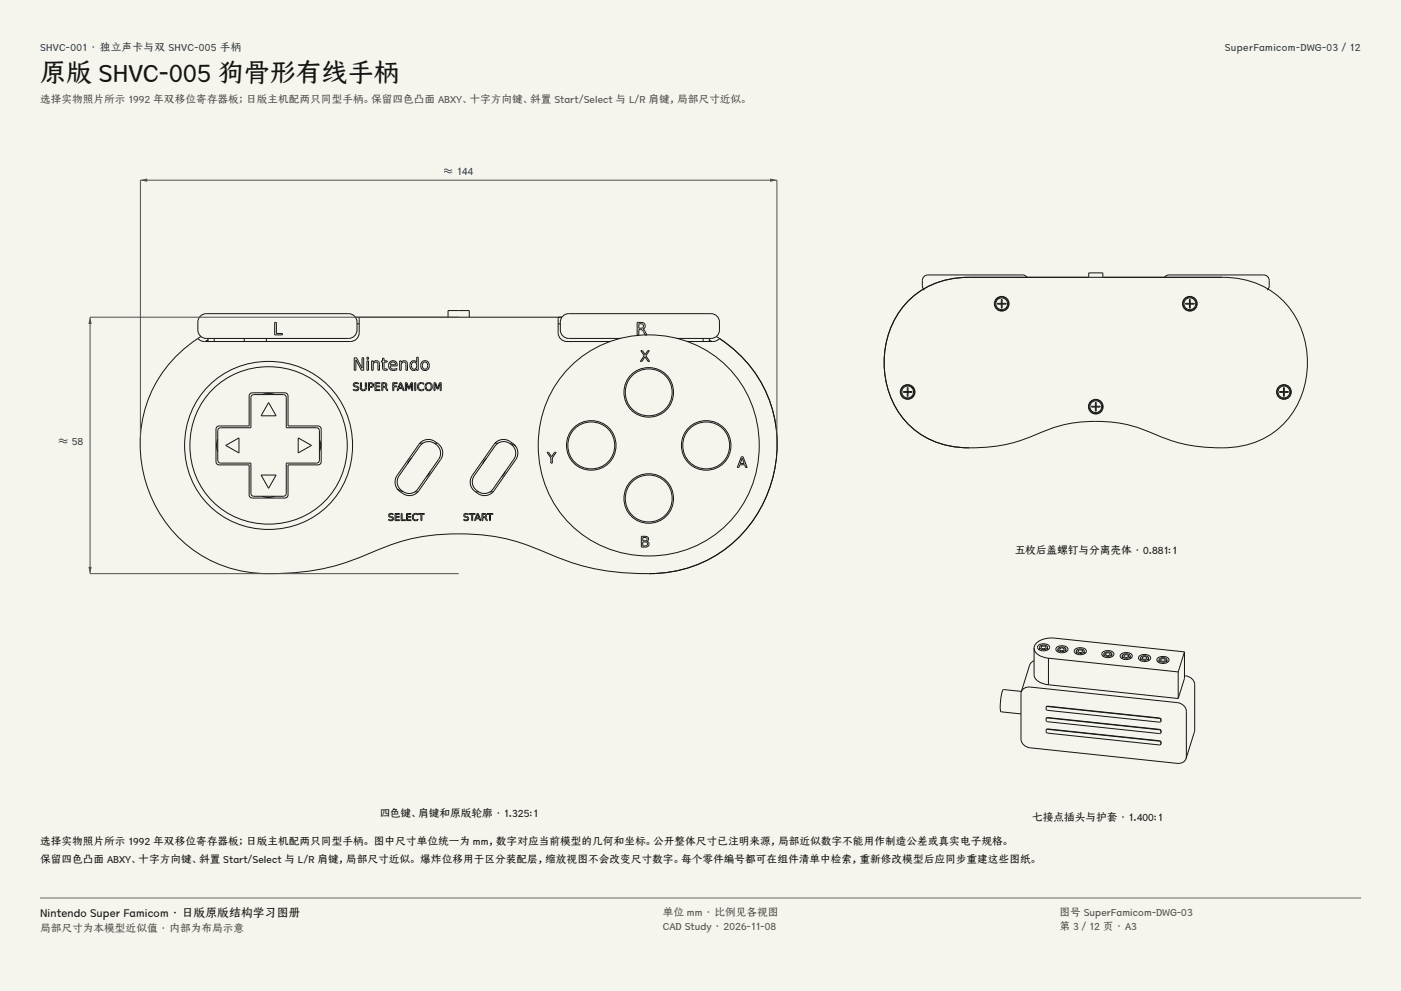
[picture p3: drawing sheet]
<svg xmlns="http://www.w3.org/2000/svg" width="420mm" height="297mm" viewBox="0 0 420 297" stroke-linecap="round" stroke-linejoin="round" font-family="sans-serif">
<g fill="#f5f4ed">
<path d="M0 0h420v297h-420z"/>
<path d="M12 12h396v275h-396z"/>
</g>
<g fill="none" stroke="#141413" stroke-width=".3">
<path d="M59.9 94.9a2.51 2.51 0 0 1 1.9-.9h42.7a2.52 2.52 0 0 1 2.5 2.5 4.8 4.8 0 0 1-.5 4 2.51 2.51 0 0 1-2 .9h-42.7a2.52 2.52 0 0 1-2.5-2.5 4.8 4.8 0 0 1 .6-4zM82.3 96.6h.6v3.3h1.8v.5h-2.4zM106.6 95.1h61.8M107 97.1h.7M107.6 95.1l.1 4.6a2.65 2.65 0 0 1-2.7 2.7h-43.7l-1.3-.4-.7-.6M134.3 95.1v-2h6.4v2M167.3 97.1h.7M167.4 95.1l-.1 4.6a2.65 2.65 0 0 0 2.7 2.7h13.2M191 96.6h1.1a1.04 1.04 0 0 1 1.3 .7 1.04 1.04 0 0 1-.6 1.3l1.1 1.8h-.5l-.7-1.4-.6-.2h-.6v1.6h-.5zM191.5 97h.6a.67 .67 0 0 1 .8 .7 .67 .67 0 0 1-.8 .7h-.6zM59.3 101.4a38.4 38.4 0 0 0-8.3 56.9 38 38 0 0 0 33.2 13.6 68.3 68.3 0 0 0 28.1-6.7 64.3 64.3 0 0 1 54 1.5 66.6 66.6 0 0 0 37.2 4.2 38.7 38.7 0 0 0 28.7-45.7 37.4 37.4 0 0 0-16.5-23.8M60.2 100.9l-.9 .5"/>
<path d="M62.4 101.9l-.8 .5M62.4 101.4v1M62.6 115.6a25.3 25.3 0 0 1 30.4-4.1 25.3 25.3 0 0 1 12 28.1 25.3 25.3 0 0 1-35.3 16.7 25.3 25.3 0 0 1-9.6-37.8zM63.7 116.7a23.7 23.7 0 0 1 35.5 2.2 23.7 23.7 0 0 1-6.7 34.9 23.7 23.7 0 0 1-33.8-11 24.2 24.2 0 0 1 5-26.1zM64.2 101.4v1M73.2 101.4v1M75.5 118.5l.6-.2h8.9a.86 .86 0 0 1 .8 .8v9.1h9.1a.86 .86 0 0 1 .9 .9v8.8a.86 .86 0 0 1-.9 .9h-9.1v9.1a.86 .86 0 0 1-.8 .8h-8.9a.86 .86 0 0 1-.9-.8v-9.1h-9.1a.86 .86 0 0 1-.8-.9v-8.8a.86 .86 0 0 1 .8-.9h9.1v-9.1zM78.7 118.3l1.8-.4 1.9 .4M79.9 101.4v1M106.1 114.8l1-.1 .3 .1v.3a.61 .61 0 0 0-.7-.2 .61 .61 0 0 0-.4 .6l.2 .1a.82 .82 0 0 1 1.1 .9 .82 .82 0 0 1-1.3 .6l-.4-.1v-.4a.66 .66 0 0 0 .8 .3 .66 .66 0 0 0 .4-.7l-.1-.1a.78 .78 0 0 1-.9-.3 .78 .78 0 0 1 0-1zM106.2 107.2h.7l1.6 3.2v-3.2h.5v3.8h-.7l-1.6-3.2v3.2h-.5zM108 114.7h.4v1.4a.6 .6 0 0 0 .5 .8 .6 .6 0 0 0 .6-.8v-1.4h.4v1.5a.91 .91 0 0 1-1 .9 .91 .91 0 0 1-.9-.9z"/>
<path d="M110 108.2h.5v2.8h-.5zM110 107.1h.5v.6h-.5zM110.4 114.7h.8a.77 .77 0 0 1 .7 1 .77 .77 0 0 1-1.1 .4v1h-.4zM110.8 115h.4a.44 .44 0 0 1 .4 .4 .44 .44 0 0 1-.4 .4h-.4zM111.4 108.2h.5v.4a1.02 1.02 0 0 1 1.2-.4 1.02 1.02 0 0 1 .7 1.1v1.7h-.5v-1.7a.72 .72 0 0 0-.8-.8 .72 .72 0 0 0-.6 .9v1.6h-.5zM112.4 114.7h1.5v.3h-1.2v.7h1.1v.2h-1.1v.9h1.2v.3h-1.5zM114.5 114.7h.7a.66 .66 0 0 1 .7 .4 .66 .66 0 0 1-.3 .9l.7 1.1h-.4l-.4-.8-.4-.2h-.3v1h-.3zM114.7 107.4h.4v.8h1v.3h-1l.1 1.9 .9 .2v.4l-1.1-.1-.2-.3-.1-2.1h-.4v-.3h.4zM114.8 115h.4a.42 .42 0 0 1 .4 .4 .42 .42 0 0 1-.4 .4h-.4zM116.9 108.5a1.3 1.3 0 0 1 1.5-.3 1.3 1.3 0 0 1 .7 1.5h-2.1a1.25 1.25 0 0 0 2 .7v.4a1.58 1.58 0 0 1-2.1-.2 1.58 1.58 0 0 1 0-2.1zM117.2 108.7a.81 .81 0 0 1 .9-.2 .81 .81 0 0 1 .5 .8h-1.6zM117.7 114.7h1.4v.3h-1v.7h.9v.2h-.9v1.2h-.4z"/>
<path d="M119.8 108.2h.5v.4a1.02 1.02 0 0 1 1.2-.4 1.02 1.02 0 0 1 .7 1.1v1.7h-.5v-1.7a.72 .72 0 0 0-.8-.8 .72 .72 0 0 0-.6 .9v1.6h-.5zM119.9 114.7h.4l.9 2.4h-.3l-.3-.6h-1l-.2 .6h-.4zM120.1 115l.4 1.2h-.8zM121.5 114.7h.5l.6 1.6 .6-1.6h.5v2.4h-.3v-2.1l-.6 1.6h-.4l-.6-1.6v2.1h-.3zM123.2 108.5a1.05 1.05 0 0 1 1.7 .1v-1.5h.5v3.9h-.5v-.4a1.21 1.21 0 0 1-1.6 .2 1.21 1.21 0 0 1-.4-1.5zM123.7 108.6a1.06 1.06 0 0 1 1.3 .7 1.06 1.06 0 0 1-.6 1.3 1.11 1.11 0 0 1-1.1-.7 1.11 1.11 0 0 1 .4-1.3zM124.3 114.7h.3v2.4h-.3zM125.5 115l1-.3 .6 .2v.3a.93 .93 0 0 0-1.3 0 .93 .93 0 0 0 0 1.3 .93 .93 0 0 0 1.3 0v.4a1.24 1.24 0 0 1-1.7-.2 1.24 1.24 0 0 1 .1-1.7zM126.5 108.5a1.38 1.38 0 0 1 1.8 .1 1.38 1.38 0 0 1 0 1.9 1.38 1.38 0 0 1-1.8 .1 1.88 1.88 0 0 1 0-2.1zM126.8 108.8a.88 .88 0 0 1 1.2-.1 .88 .88 0 0 1 .2 1.2 .81 .81 0 0 1-1 .7 .81 .81 0 0 1-.6-1zM128 115.2a.85 .85 0 0 1 1.3 .7 .85 .85 0 0 1-1.3 .7l-.2-.7zM130.1 114.7h.5l.6 1.6 .6-1.6h.5v2.4h-.3v-2.1l-.7 1.6h-.3l-.6-1.6v2.1h-.3z"/>
<path d="M171.7 109.2a33.5 33.5 0 0 1 53.1 10.7 33.2 33.2 0 0 1-21 45.5 33.1 33.1 0 0 1-41.2-41.2 32.4 32.4 0 0 1 9.1-15zM186.2 101.4h-15.7a2.52 2.52 0 0 1-2.5-2.5 4.8 4.8 0 0 1 .5-4 2.51 2.51 0 0 1 2-.9h42.7a2.52 2.52 0 0 1 2.5 2.5 4.8 4.8 0 0 1-.6 4 2.51 2.51 0 0 1-1.9 .9h-10.4M192.1 105.1h.5l.8 1.2 .8-1.2h.5l-1.1 1.5 1.1 1.7h-.4l-.9-1.4-1 1.4h-.4l1.1-1.7zM210.8 101.4v1M212.6 101.9l.8 .5M212.6 101.4v1M214.8 100.9l.9 .5M215.7 101.4l-.7 .6-.9 .3-8.3 .1M65 127.9l.7-.2h9v-9a.93 .93 0 0 1 .9-1h9.8a.93 .93 0 0 1 .9 1v9h9.1a.93 .93 0 0 1 .9 .9v9.8a.93 .93 0 0 1-.9 .9h-9.1v9a.93 .93 0 0 1-.9 1h-9.8a.93 .93 0 0 1-.9-1v-9h-9a.93 .93 0 0 1-1-.9v-9.8zM65.3 131.6l-.4 1.9 .4 1.9M67.7 133.5l3.9-2.3v4.5zM80.5 120.6l2.3 4h-4.5z"/>
<path d="M89.4 131.2l4 2.3-4 2.2zM95.8 131.6a5 5 0 0 1 0 3.8M123.3 137.4l-1.1 1.5M125.9 132.8h.9M126 132.6a4.2 4.2 0 0 1 6.7 3.2l-.6 1.9-6.5 9.4a3.6 3.6 0 0 1-5.7 .2 3.4 3.4 0 0 1-.9-4.8zM126.3 133.2a3.5 3.5 0 0 1 4.5 0 3.5 3.5 0 0 1 .7 4.4l-6.2 8.9a3.5 3.5 0 0 1-4.7 .7 3.5 3.5 0 0 1-1-4.6zM130.2 132.8h.9M145.8 137.4l-1.1 1.5M148.4 132.8h.9M148.6 132.6a4.2 4.2 0 0 1 6.6 3.2l-.6 1.9-6.5 9.4a3.6 3.6 0 0 1-5.7 .2 3.4 3.4 0 0 1-.8-4.8zM148.8 133.2a3.5 3.5 0 0 1 4.5 0 3.5 3.5 0 0 1 .7 4.4l-6.2 8.9a3.5 3.5 0 0 1-4.6 .7 3.5 3.5 0 0 1-1-4.6zM152.8 132.9l1.8 .8"/>
<path d="M164 135.6h.5l.9 1.3 .9-1.3h.4l-1.1 1.7v1.5h-.5v-1.5zM222.3 136.9h.5l1.2 3.2h-.5l-.3-.8h-1.4l-.3 .8h-.5zM222.5 137.3l.6 1.6h-1.2zM78.3 142.4h4.5l-2.3 3.9zM78.7 148.7l1.8 .4 1.9-.4M116.7 154l.8-.1 .4 .1v.3a.49 .49 0 0 0-.7-.3 .49 .49 0 0 0-.2 .7 .76 .76 0 0 1 1 .9 .76 .76 0 0 1-1.3 .4l-.2-.4a.59 .59 0 0 0 .7 .3 .59 .59 0 0 0 .4-.7l-.1-.1a.7 .7 0 0 1-.8-.2 .7 .7 0 0 1 0-.9zM118.4 153.9h1.4v.2h-1.1v.7h1v.2h-1v.8h1.1v.2h-1.4zM119.1 146.5l1.8 .8M120.3 153.9h.2v1.9h1.1v.2h-1.3zM121.9 153.9h1.3v.2h-1v.7h1v.2h-1v.8h1v.2h-1.3zM123.9 154.2a.82 .82 0 0 1 1.4 .2 .83 .83 0 0 0-1.2 0 .83 .83 0 0 0 0 1.1 .83 .83 0 0 0 1.2 .1 .85 .85 0 0 1-.8 .5 .85 .85 0 0 1-.8-.6l-.1-.8zM124.4 147.4h.9"/>
<path d="M125.4 153.9h1.8v.2h-.7v1.9h-.3v-1.9h-.8zM128.9 141.3l-1.1 1.6M139.2 154l.9-.1 .3 .1v.3a.49 .49 0 0 0-.7-.3 .49 .49 0 0 0-.2 .7 .76 .76 0 0 1 1 .9 .76 .76 0 0 1-1.3 .4l-.2-.4a.59 .59 0 0 0 .8 .3 .59 .59 0 0 0 .3-.7l-.1-.1a.7 .7 0 0 1-.8-.2 .7 .7 0 0 1 0-.9zM140.7 153.9h1.8v.2h-.8v1.9h-.3v-1.9h-.7zM142.6 147.4h.9M143 153.9h.4l.8 2.1h-.3l-.2-.5h-1l-.2 .5h-.3zM143.2 154.2l.4 1h-.8zM144.5 153.9h.6a.59 .59 0 0 1 .7 .4 .59 .59 0 0 1-.3 .7l.6 1h-.3l-.3-.7-.4-.2h-.3v.9h-.3zM144.8 154.1h.3a.38 .38 0 0 1 .5 .4 .38 .38 0 0 1-.5 .4h-.3zM146 153.9h1.8v.2h-.8v1.9h-.2v-1.9h-.8zM146.9 147.4h.9M151.5 141.3l-1.1 1.6"/>
<path d="M192.3 160.7h1.1a.78 .78 0 0 1 1 .5 .78 .78 0 0 1-.5 1 .9 .9 0 0 1 .6 1.1 .9 .9 0 0 1-1.1 .7h-1.1zM192.7 162.4h.7a.6 .6 0 0 1 .7 .6 .6 .6 0 0 1-.7 .6h-.7zM192.7 161.1h.7a.5 .5 0 0 1 .6 .5 .5 .5 0 0 1-.6 .5h-.7z"/>
<circle cx="128.5" cy="115.8" r="1.18"/>
<circle cx="194.5" cy="117.6" r="7.4"/>
<circle cx="194.5" cy="117.6" r="7"/>
<circle cx="177.2" cy="133.5" r="7.4"/>
<circle cx="177.2" cy="133.5" r="7"/>
<circle cx="211.7" cy="133.5" r="7.4"/>
<circle cx="211.7" cy="133.5" r="7"/>
<circle cx="194.5" cy="149.4" r="7.4"/>
<circle cx="194.5" cy="149.4" r="7"/>
</g>
<path d="M42.1 133.5v-79.5h190.8v79.5" fill="none" stroke="#504e49" stroke-width=".3"/>
<g fill="#504e49">
<path d="M42.1 54l2-.5v1z"/>
<path d="M230.9 53.5l2 .5-2 .5z"/>
</g>
<path d="M137.5 95.1h-110.5v76.8h110.5" fill="none" stroke="#504e49" stroke-width=".3"/>
<g fill="#504e49">
<path d="M27 95.1l.5 2h-1z"/>
<path d="M26.5 169.9h1l-.5 2z"/>
</g>
<g fill="none" stroke="#141413" stroke-width=".3">
<path d="M271.4 91.1a24.7 24.7 0 0 1 19.2-8h75.8a24.6 24.6 0 0 1 25.6 25.6 24.6 24.6 0 0 1-25.6 25.5 47.4 47.4 0 0 1-22-4.8 42.5 42.5 0 0 0-34.5 1.1 44.6 44.6 0 0 1-27.1 2.7 24.6 24.6 0 0 1-17.7-24.5 26.5 26.5 0 0 1 6.3-17.6zM299 90.9h2.6v.3h-2.6zM300.2 89.7h.2v2.7h-.2zM307.9 83.1l-.6-.5-.7-.2h-28.4l-1.2 .5a3.2 3.2 0 0 0-.5 3.1l.6 1M326.4 83.1v-1.3h4.2v1.3M349.1 83.1l.6-.5 .7-.2h28.4l1.2 .5a3.2 3.2 0 0 1 .5 3.1l-.6 1M355.4 90.9h2.6v.3h-2.6zM356.6 89.7h.2v2.7h-.2zM270.8 117.4h2.6v.2h-2.6zM272 116.2h.2v2.6h-.2zM383.6 117.4h2.6v.2h-2.6zM384.8 116.2h.2v2.6h-.2z"/>
<path d="M327.2 121.8h2.6v.2h-2.6zM328.4 120.6h.2v2.6h-.2zM310 198l-.7 .4-.6 .9-2.5 8.1M310 194.3v7.9a4.1 4.1 0 0 0 4.3 3M310 194.3a3.5 3.5 0 0 1 3.2-2.8l3-.3 38.9 4.2M310 194.3a4.1 4.1 0 0 0 4.3 3M311.2 193.5a2.62 2.62 0 0 1 3.3 0 1.18 1.18 0 0 1-1.4 1.6l-1.5-.3a.82 .82 0 0 1-.4-1.3zM311.6 194a1.36 1.36 0 0 0 2.4 0M311.6 194a1.36 1.36 0 0 1 2.4 0M311.6 194v.8M312.3 193.7a.86 .86 0 0 1 1.2 .3l-.2 .3-.6 .1-.5-.2zM314 194v.8"/>
<path d="M314.3 197.3v7.9M314.3 197.3l38.9 4.1M316.7 194.1a2.62 2.62 0 0 1 3.3 0 1.18 1.18 0 0 1-1.4 1.5l-1.5-.2a.82 .82 0 0 1-.4-1.3zM317.2 194.6a1.36 1.36 0 0 0 2.3 0M317.2 194.6a1.36 1.36 0 0 1 2.3 0M317.2 194.6v.8M317.8 194.3a.86 .86 0 0 1 1.2 .3l-.2 .3-.6 .1-.5-.2zM319.5 194.6v.8M322.2 194.7a2.62 2.62 0 0 1 3.3 0 1.18 1.18 0 0 1-1.4 1.5l-1.5-.3a.82 .82 0 0 1-.4-1.2zM322.7 195.2a1.36 1.36 0 0 0 2.3 0M322.7 195.2a1.36 1.36 0 0 1 2.3 0M322.7 195.2v.8"/>
<path d="M323.3 194.9a.86 .86 0 0 1 1.3 .3l-.3 .3-.6 .1-.5-.3zM325 195.2v.8M330.5 195.6a2.62 2.62 0 0 1 3.3 0 1.18 1.18 0 0 1-1.5 1.5l-1.4-.3a.82 .82 0 0 1-.4-1.2zM330.9 196a1.36 1.36 0 0 0 2.4 0M330.9 196a1.36 1.36 0 0 1 2.4 0M330.9 196v.8M331.6 195.8a.86 .86 0 0 1 1.2 .2l-.2 .4h-.6l-.5-.2zM333.3 196v.8M336 196.2a2.62 2.62 0 0 1 3.3 0 1.18 1.18 0 0 1-1.5 1.5l-1.4-.3a.82 .82 0 0 1-.4-1.2zM336.4 196.6a1.36 1.36 0 0 0 2.4 0M336.4 196.6a1.36 1.36 0 0 1 2.4 0M336.4 196.6v.8"/>
<path d="M337.1 196.4a.86 .86 0 0 1 1.2 .2l-.2 .3-.6 .1-.5-.2zM338.8 196.6v.8M341.5 196.7a2.62 2.62 0 0 1 3.3 0 1.18 1.18 0 0 1-1.4 1.6l-1.5-.3a.82 .82 0 0 1-.4-1.3zM341.9 197.2a1.36 1.36 0 0 0 2.4 0M341.9 197.2a1.36 1.36 0 0 1 2.4 0M341.9 197.2v.8M342.6 196.9a.86 .86 0 0 1 1.2 .3l-.2 .3-.6 .1-.5-.2zM344.3 197.2v.8M347 197.3a2.62 2.62 0 0 1 3.3 0 1.18 1.18 0 0 1-1.4 1.5l-1.5-.2a.82 .82 0 0 1-.4-1.3zM347.5 197.8a1.36 1.36 0 0 0 2.3 0M347.5 197.8a1.36 1.36 0 0 1 2.3 0M347.5 197.8v.8"/>
<path d="M348.1 197.5a.86 .86 0 0 1 1.2 .3l-.2 .3-.6 .1-.5-.2zM349.8 197.8v.8M355.1 195.4v7.9l-1.9 6M355.1 195.4l-1.9 6M306.2 207.4l-.1 14.2a2.86 2.86 0 0 0 2.7 2.5l44.1 4.7a2.4 2.4 0 0 0 2.7-1.5M306.2 207.4a2.4 2.4 0 0 1 2.6-1.5l44.1 4.7 1.2 .3a2.67 2.67 0 0 1 1.6 2.2l-.1 14.2M306.2 207.2l-5.4-.6a11.7 11.7 0 0 0-.7 6.7l6 .7M313.6 218.8l.1 .7 .4 .2 33.4 3.6 .5-.3M313.6 218.8l.5-.2 33.4 3.5 .5 .5M313.6 218.8l.5-.3 33.5 3.5 .4 .2v.7M313.6 215.4l.1 .7 .4 .2 33.4 3.5 .5-.2M313.6 215.4l.5-.2 33.4 3.5 .5 .5"/>
<path d="M313.6 215.4l.5-.4 33.5 3.6 .4 .2v.8M313.6 212l.1 .6 .4 .3 33.4 3.5 .5-.2M313.6 212l.5-.2 33.4 3.5 .5 .4M313.6 212l.5-.4 33.5 3.6 .4 .2v.7M314.3 205.2l38.9 4.1M348 216.1v.1M348.1 216.1l-.1 .1M348.1 219.4l-.1 .2M348.1 216v.1M353.2 201.4v7.9M355.1 202.5a3 3 0 0 1 3.1 2.6l-.1 13.9-2.5 8.3M348 222.9v.1"/>
<path d="M348.1 222.9l-.1 .1M348.1 222.8v.1"/>
<circle cx="300.3" cy="91" r="2.21"/>
<circle cx="300.3" cy="91" r="2.03"/>
<circle cx="300.3" cy="91" r="1.77"/>
<circle cx="356.7" cy="91" r="2.21"/>
<circle cx="356.7" cy="91" r="2.03"/>
<circle cx="356.7" cy="91" r="1.77"/>
<circle cx="272.1" cy="117.5" r="2.21"/>
<circle cx="272.1" cy="117.5" r="2.03"/>
<circle cx="272.1" cy="117.5" r="1.77"/>
<circle cx="384.9" cy="117.5" r="2.21"/>
<circle cx="384.9" cy="117.5" r="2.03"/>
<circle cx="384.9" cy="117.5" r="1.77"/>
<circle cx="328.5" cy="121.9" r="2.21"/>
<circle cx="328.5" cy="121.9" r="2.03"/>
<circle cx="328.5" cy="121.9" r="1.77"/>
</g>
<path d="M12 269.3h396zM12 269h396v.3h-396z" fill-rule="evenodd" fill="#504e49"/>
<text font-size="7.8" fill="#141413" x="12" y="24.7">原版 SHVC-005 狗骨形有线手柄</text>
<text font-size="3.5" fill="#141413" x="12" y="274.9">Nintendo Super Famicom · 日版原版结构学习图册</text>
<g font-size="3.2" fill="#1b365d">
<text x="12" y="15.3">SHVC-001 · 独立声卡与双 SHVC-005 手柄</text>
<text x="367.2" y="15.3">SuperFamicom-DWG-03 / 12</text>
<text x="133" y="52.4">≈ 144</text>
<text x="17.5" y="133.5">≈ 58</text>
</g>
<g font-size="3.2" fill="#504e49">
<text x="12" y="30.9">选择实物照片所示 1992 年双移位寄存器板；日版主机配两只同型手柄。保留四色凸面 ABXY、十字方向键、斜置 Start/Select 与 L/R 肩键，局部尺寸近似。</text>
<text x="198.7" y="274.5">单位 mm · 比例见各视图</text>
<text x="317.6" y="274.5">图号 SuperFamicom-DWG-03</text>
<text x="12" y="279.3">局部尺寸为本模型近似值 · 内部为布局示意</text>
<text x="198.7" y="278.8">CAD Study · 2026-11-08</text>
<text x="317.6" y="278.8">第 3 / 12 页 · A3</text>
</g>
<g font-size="3.2" fill="#141413">
<text x="304.1" y="166">五枚后盖螺钉与分离壳体 · 0.881:1</text>
<text x="113.6" y="245">四色键、肩键和原版轮廓 · 1.325:1</text>
<text x="309.4" y="246">七接点插头与护套 · 1.400:1</text>
<text x="12" y="253.3">选择实物照片所示 1992 年双移位寄存器板；日版主机配两只同型手柄。 图中尺寸单位统一为 mm，数字对应当前模型的几何和坐标。公开整体尺寸已注明来源，局部近似数字不能用作制造公差或真实电子规格。</text>
<text x="12" y="258.6">保留四色凸面 ABXY、十字方向键、斜置 Start/Select 与 L/R 肩键，局部尺寸近似。 爆炸位移用于区分装配层，缩放视图不会改变尺寸数字。每个零件编号都可在组件清单中检索，重新修改模型后应同步重建这些图纸。</text>
</g>
</svg>
